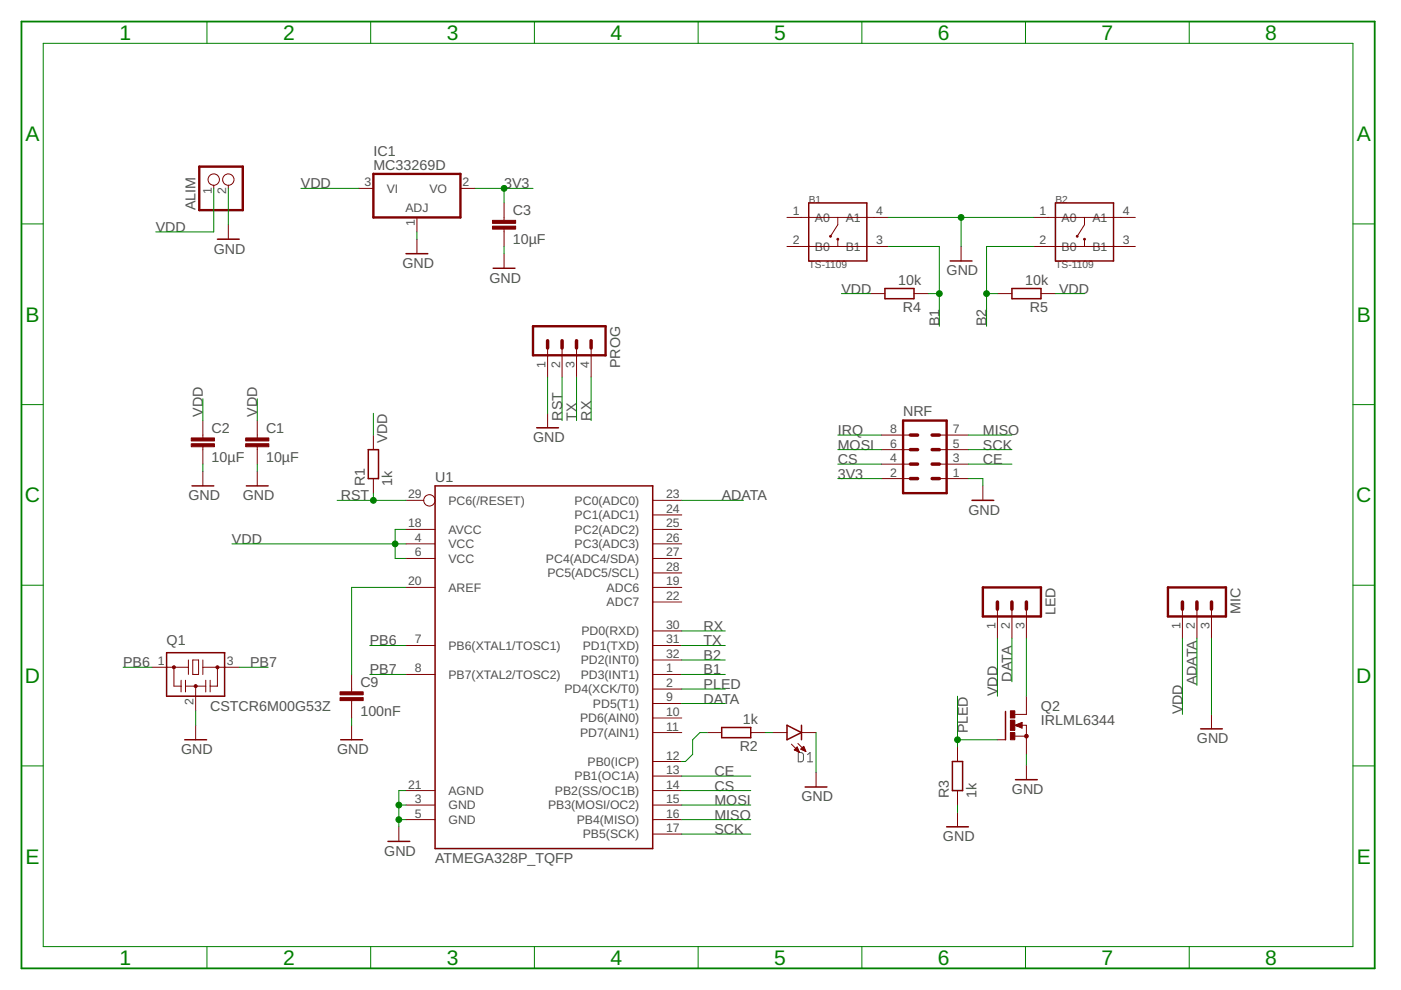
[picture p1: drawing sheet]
<svg xmlns="http://www.w3.org/2000/svg" width="297mm" height="210mm" viewBox="0 0 297 210" stroke-linecap="round" stroke-linejoin="round" font-family="sans-serif">
<path d="M169.2 159.6h.8l.3 .3v1.2l-.3 .4h-.8zM171.2 160l.5-.4v1.9M171.2 161.5h1.1" fill="none" stroke="#505050" stroke-width=".21"/>
<g fill="none" stroke="#800000" stroke-width=".32">
<path d="M46.1 50.7h4.6M86.1 53.8h4.6M104.6 56.9h4.6M171.5 43h12.3v12.3h-12.3zM201.5 55.3h4.6M223.8 43h12.3v12.3h-12.3zM187.6 61.2h6.2v2.1h-6.2zM214.5 61.2h6.2v2.1h-6.2zM78.1 95.3h2.1v6.2h-2.1zM113.8 90.7h4.6M40.7 103h4.6M52.2 103h4.7"/>
<path d="M92.2 103h46.2v76.9h-46.2zM206.1 106.1h4.6M35.3 138.4h12.3v9.2h-12.3zM39.2 156.8h4.6M72.2 156.8h4.7M153 154.2h6.2v2.2h-6.2zM166.9 153.8l3 1.5-3 1.5zM169.9 153.8v3M213.2 150.9v5.9M254.6 154.5h4.6M82.3 178.4h4.6M170.7 166.9h4.6"/>
<path d="M200.7 175.3h4.6M201.9 161.5h2.2v6.1h-2.2zM215.3 165.3h4.6"/>
</g>
<g fill="none" stroke="#800000" stroke-width=".21">
<path d="M45.3 39.3v.6M48.4 39.3v.6M76.1 39.9h3.1M97.6 39.9h3.1M48.4 47.6v3.1M88.4 46.1v3.1M88.4 50.7v3.1M106.9 43v3.7M106.9 48.6v3.7M106.9 53.8v3.1M166.9 46.1h21.5M166.9 52.3h21.5"/>
<path d="M177.6 46.1v1.5l-1.5 2.5M177.6 50.7v1.6M203.8 52.3v3M219.2 46.1h21.5M219.2 52.3h21.5M229.9 46.1v1.5l-1.5 2.5M229.9 50.7v1.6M116.1 73.8v6.1M119.2 73.8v6.1M122.2 73.8v6.1M125.3 73.8v6.1M184.6 62.3h3"/>
<path d="M193.8 62.3h3M211.5 62.3h3M220.7 62.3h3.1M43 89.2v3.7M43 94.7v3.7M43 99.9v3.1M54.5 89.2v3.7M54.5 94.7v3.7M54.5 99.9v3.1M79.2 92.2v3.1M116.1 87.6v3.1M186.9 98.4h6.1"/>
<path d="M186.9 95.3h6.1M186.9 92.2h6.1M199.2 98.4h6.1M199.2 95.3h6.1M199.2 92.2h6.1M79.2 101.5v3.1M86.1 115.3h6.1M86.1 118.4h6.1M86.1 112.2h6.1M86.1 106.1h3.8M138.4 115.3h6.1M138.4 118.4h6.1"/>
<path d="M138.4 112.2h6.1M138.4 109.2h6.1M138.4 106.1h6.1M186.9 101.5h6.1M199.2 101.5h6.1M208.4 103v3.1M39.9 139.9v3.1M40.9 139.9h1.2v3.1h-1.2zM43 139.9v3.1M86.1 136.9h6.1M86.1 124.5h6.1M138.4 136.9h6.1"/>
<path d="M138.4 124.5h6.1M138.4 139.9h6.1M138.4 133.8h6.1M138.4 127.6h6.1M138.4 121.5h6.1M211.5 129.2v6.1M214.5 129.2v6.1M217.6 129.2v6.1M250.7 129.2v6.1M253.8 129.2v6.1M256.9 129.2v6.1M32.3 141.5h7.6"/>
<path d="M36.9 141.5v4h1.5M38.4 144.2v2.5M39.3 145.5h4.3M39.3 144.2v2.5M41.5 145.5v5.2M41.5 153.8v3M43 141.5h7.7M43.6 144.2v2.5M44.6 144.2v2.5M46.1 141.5v4h-1.5M74.5 143v3.7M74.5 148.5v3.7"/>
<path d="M74.5 153.8v3M86.1 143h6.1M138.4 143h6.1M138.4 155.3h6.1M138.4 152.2h6.1M138.4 149.2h6.1M138.4 146.1h6.1M149.9 155.3h3.1M159.2 155.3h3M163.8 155.3h3.1M167.8 157.8l1.7 1.7M168.5 158.9h.7"/>
<path d="M168.5 159.1h.8M168.6 158.8h.6M168.8 158.6h.3M168.9 159.2h.5M169 158.5h.1M169 158.4l.5 1.1-1.1-.5zM169.2 157.6l1.7 1.7M169.2 159.4h.2M169.8 158.9l.6-.7 .5 1.1zM169.9 158.8h.7M169.9 155.3h3.1M169.9 158.9h.8"/>
<path d="M170 158.6h.6M170.2 158.5h.3M170.3 159.1h.5M170.3 158.3h.1M170.6 159.2h.2M203 158.4v3.1M211.5 156.8h1.7M215.2 156.1h2.4M215.2 153.8l1.5-.6v1.2zM216.6 153.8h1v6.1M217.6 147.6v3.9h-2.4M256.9 151.5v3"/>
<path d="M84.6 175.3v3.1M86.1 170.7h6.1M86.1 173.8h6.1M86.1 167.6h6.1M138.4 176.8h6.1M138.4 170.7h6.1M138.4 173.8h6.1M138.4 167.6h6.1M138.4 164.5h6.1M138.4 161.5h6.1M173 163.8v3.1M203 167.6v3.1"/>
<path d="M203 172.2v3.1M217.6 162.2v3.1"/>
<circle cx="45.3" cy="38.1" r="1.21"/>
<circle cx="48.4" cy="38.1" r="1.21"/>
<circle cx="91" cy="106.1" r="1.21"/>
</g>
<g fill="#800000" stroke="#800000" stroke-width=".21">
<circle cx="36.9" cy="141.5" r=".32"/>
<circle cx="46.1" cy="141.5" r=".32"/>
<circle cx="41.5" cy="145.5" r=".32"/>
<circle cx="217.6" cy="156.1" r=".39"/>
<circle cx="176.1" cy="50.1" r=".19"/>
<circle cx="177.6" cy="50.7" r=".19"/>
<circle cx="228.4" cy="50.1" r=".19"/>
<circle cx="229.9" cy="50.7" r=".19"/>
</g>
<g fill="#800000" stroke="#800000" stroke-width=".21">
<path d="M72.1 147.9h4.9v.6h-4.9z"/>
<path d="M72.1 146.7h4.9v.6h-4.9z"/>
<path d="M52.1 94.1h4.9v.6h-4.9z"/>
<path d="M52.1 92.9h4.9v.6h-4.9z"/>
<path d="M40.6 94.1h4.9v.6h-4.9z"/>
<path d="M40.6 92.9h4.9v.6h-4.9z"/>
<path d="M104.4 47.9h4.9v.7h-4.9z"/>
<path d="M104.4 46.7h4.9v.6h-4.9z"/>
<path d="M214.2 155.3h1v1.5h-1z"/>
<path d="M214.2 150.7h1v1.5h-1z"/>
<path d="M214.2 152.7h1v2.2h-1z"/>
</g>
<path d="M42.2 35.3h9.3v9.3h-9.3zM79.2 36.9h18.4v9.2h-18.4zM113 69.2h15.4v6.1h-15.4zM191.5 89.2h9.2v15.4h-9.2zM208.4 124.5h12.3v6.2h-12.3zM247.6 124.5h12.3v6.2h-12.3z" fill="none" stroke="#800000" stroke-width=".51"/>
<g fill="none" stroke="#800000" stroke-width=".74">
<path d="M116.1 72.2v1.6M119.2 72.2v1.6M122.2 72.2v1.6M125.3 72.2v1.6M193 95.3h1.5M193 98.4h1.5M193 92.2h1.5M197.6 95.3h1.6M197.6 98.4h1.6M197.6 92.2h1.6M193 101.5h1.5M197.6 101.5h1.6"/>
<path d="M211.5 127.6v1.6M214.5 127.6v1.6M217.6 127.6v1.6M250.7 127.6v1.6M253.8 127.6v1.6M256.9 127.6v1.6"/>
</g>
<path d="M216.6 153.5l-1.1 .3 1.1 .3v-.3h-.4" fill="none" stroke="#800000" stroke-width=".38"/>
<path d="M4.6 4.6h286.9v200.7h-286.9z" fill="none" stroke="#008000" stroke-width=".38"/>
<g fill="none" stroke="#008000" stroke-width=".21">
<path d="M9.2 9.2h277.7v191.5h-277.7zM43.9 4.6v4.6M78.6 4.6v4.6M113.3 4.6v4.6M148 4.6v4.6M182.7 4.6v4.6M217.4 4.6v4.6M252.1 4.6v4.6M45.3 39.9v9.3h-12.3M48.4 39.9v7.7M63.8 39.9h12.3M100.7 39.9h12.3"/>
<path d="M106.9 39.9v3.1M4.6 47.5h4.6M88.4 49.2v1.5M106.9 52.3v1.5M188.4 46.1h30.8M188.4 52.3h10.8v16.9M203.8 46.1v6.2M219.2 52.3h-10v16.9M286.9 47.5h4.6M116.1 79.9v7.7M119.2 79.9v9.3M122.2 79.9v9.3"/>
<path d="M125.3 79.9v9.3M178.4 62.3h6.2M196.8 62.3h2.4M209.2 62.3h2.3M223.8 62.3h6.1M4.6 85.8h4.6M43 84.6v4.6M43 98.4v1.5M54.5 84.6v4.6M54.5 98.4v1.5M79.2 87.6v4.6M177.6 92.2h9.3"/>
<path d="M177.6 95.3h9.3M177.6 98.4h9.3M205.3 92.2h9.2M205.3 95.3h9.2M205.3 98.4h9.2M286.9 85.8h4.6M49.2 115.3h36.9M71.5 106.1h14.6M79.2 104.6v1.5M86.1 112.2h-2.3v6.2h2.3M144.5 106.1h13.1M177.6 101.5h9.3"/>
<path d="M205.3 101.5h3.1v1.5M4.6 124.1h4.6M78.4 136.9h7.7M86.1 124.5h-11.6v18.5M144.5 136.9h9.3M144.5 133.8h9.3M144.5 139.9h9.3M211.5 135.3v12.3M214.5 135.3v9.2M217.6 135.3v12.3M250.7 135.3v16.2M253.8 135.3v10"/>
<path d="M256.9 135.3v16.2M286.9 124.1h4.6M26.1 141.5h6.2M41.5 150.7v3.1M50.7 141.5h6.2M74.5 152.2v1.6M78.4 143h7.7M144.5 143h9.3M144.5 149.2h9.3M144.5 146.1h9.3M149.9 155.3h-1.5l-1.5 1.5v3.1l-1.6 1.6h-.8M162.2 155.3h1.6"/>
<path d="M173 155.3v8.5M203 147.6v10.8M203 156.8h8.5M217.6 159.9v2.3M4.6 162.4h4.6M84.6 173.8h1.5M84.6 170.7h1.5M86.1 167.6h-1.5v7.7M144.5 167.6h14.7M144.5 173.8h14.7M144.5 170.7h14.7M144.5 176.8h14.7"/>
<path d="M144.5 164.5h14.7M203 170.7v1.5M286.9 162.4h4.6M43.9 200.7v4.6M78.6 200.7v4.6M113.3 200.7v4.6M148 200.7v4.6M182.7 200.7v4.6M217.4 200.7v4.6M252.1 200.7v4.6"/>
</g>
<g fill="#008000" stroke="#008000" stroke-width=".21">
<circle cx="83.8" cy="115.3" r=".61"/>
<circle cx="84.6" cy="173.8" r=".61"/>
<circle cx="84.6" cy="170.7" r=".61"/>
<circle cx="203.8" cy="46.1" r=".61"/>
<circle cx="79.2" cy="106.1" r=".61"/>
<circle cx="106.9" cy="39.9" r=".61"/>
<circle cx="203" cy="156.8" r=".61"/>
<circle cx="199.2" cy="62.3" r=".61"/>
<circle cx="209.2" cy="62.3" r=".61"/>
</g>
<g font-size="4.5" fill="#008000">
<text x="25.3" y="8.4">1</text>
<text x="60" y="8.4">2</text>
<text x="94.7" y="8.4">3</text>
<text x="129.4" y="8.4">4</text>
<text x="164.1" y="8.4">5</text>
<text x="198.8" y="8.4">6</text>
<text x="233.6" y="8.4">7</text>
<text x="268.3" y="8.4">8</text>
<text x="5.4" y="29.9">A</text>
<text x="287.7" y="29.9">A</text>
<text x="5.4" y="68.2">B</text>
<text x="287.7" y="68.2">B</text>
<text x="5.3" y="106.5">C</text>
<text x="287.6" y="106.5">C</text>
<text x="5.3" y="144.8">D</text>
<text x="287.6" y="144.8">D</text>
<text x="5.4" y="183.1">E</text>
<text x="287.7" y="183.1">E</text>
<text x="25.3" y="204.6">1</text>
<text x="60" y="204.6">2</text>
<text x="94.7" y="204.6">3</text>
<text x="129.4" y="204.6">4</text>
<text x="164.1" y="204.6">5</text>
<text x="198.8" y="204.6">6</text>
<text x="233.6" y="204.6">7</text>
<text x="268.3" y="204.6">8</text>
</g>
<g font-size="3" fill="#505050">
<text x="79.2" y="33">IC1</text>
<text x="63.8" y="39.9">VDD</text>
<text x="79.2" y="36.1">MC33269D</text>
<text x="106.9" y="39.9">3V3</text>
<text x="41.5" y="44.6" transform="rotate(-90 41.5 44.6)">ALIM</text>
<text x="108.7" y="45.6">C3</text>
<text x="33" y="49.2">VDD</text>
<text x="45.3" y="53.8">GND</text>
<text x="108.7" y="51.8">10µF</text>
<text x="85.3" y="56.9">GND</text>
<text x="103.8" y="59.9">GND</text>
<text x="200.7" y="58.4">GND</text>
<text x="178.4" y="62.3">VDD</text>
<text x="190.4" y="60.4">10k</text>
<text x="217.3" y="60.4">10k</text>
<text x="224.5" y="62.3">VDD</text>
<text x="191.4" y="66.2">R4</text>
<text x="199.2" y="69.2" transform="rotate(-90 199.2 69.2)">B1</text>
<text x="209.2" y="69.2" transform="rotate(-90 209.2 69.2)">B2</text>
<text x="218.4" y="66.2">R5</text>
<text x="131.5" y="78.1" transform="rotate(-90 131.5 78.1)">PROG</text>
<text x="43" y="88.4" transform="rotate(-90 43 88.4)">VDD</text>
<text x="54.6" y="88.4" transform="rotate(-90 54.6 88.4)">VDD</text>
<text x="119.2" y="89.2" transform="rotate(-90 119.2 89.2)">RST</text>
<text x="122.2" y="89.2" transform="rotate(-90 122.2 89.2)">TX</text>
<text x="125.3" y="89.2" transform="rotate(-90 125.3 89.2)">RX</text>
<text x="191.5" y="88.2">NRF</text>
<text x="44.9" y="91.8">C2</text>
<text x="56.4" y="91.8">C1</text>
<text x="82.1" y="94" transform="rotate(-90 82.1 94)">VDD</text>
<text x="113" y="93.8">GND</text>
<text x="177.6" y="95.3">MOSI</text>
<text x="177.6" y="92.2">IRQ</text>
<text x="208.4" y="92.2">MISO</text>
<text x="208.4" y="95.3">SCK</text>
<text x="44.9" y="97.9">10µF</text>
<text x="56.4" y="97.9">10µF</text>
<text x="177.6" y="98.4">CS</text>
<text x="177.6" y="101.5">3V3</text>
<text x="208.4" y="98.4">CE</text>
<text x="39.9" y="106.1">GND</text>
<text x="51.5" y="106.1">GND</text>
<text x="72.2" y="106.1">RST</text>
<text x="77.4" y="103" transform="rotate(-90 77.4 103)">R1</text>
<text x="83.2" y="103" transform="rotate(-90 83.2 103)">1k</text>
<text x="92.2" y="102.1">U1</text>
<text x="153" y="106.1">ADATA</text>
<text x="205.3" y="109.2">GND</text>
<text x="49.2" y="115.3">VDD</text>
<text x="223.8" y="130.4" transform="rotate(-90 223.8 130.4)">LED</text>
<text x="263" y="130.1" transform="rotate(-90 263 130.1)">MIC</text>
<text x="35.3" y="136.9">Q1</text>
<text x="78.4" y="136.9">PB6</text>
<text x="149.2" y="133.8">RX</text>
<text x="149.2" y="136.9">TX</text>
<text x="26.1" y="141.5">PB6</text>
<text x="53" y="141.5">PB7</text>
<text x="78.4" y="143">PB7</text>
<text x="149.2" y="143">B1</text>
<text x="149.2" y="139.9">B2</text>
<text x="76.4" y="145.6">C9</text>
<text x="149.2" y="149.2">DATA</text>
<text x="149.2" y="146.1">PLED</text>
<text x="211.5" y="147.6" transform="rotate(-90 211.5 147.6)">VDD</text>
<text x="214.5" y="144.5" transform="rotate(-90 214.5 144.5)">DATA</text>
<text x="253.8" y="145.3" transform="rotate(-90 253.8 145.3)">ADATA</text>
<text x="44.6" y="150.7">CSTCR6M00G53Z</text>
<text x="76.4" y="151.8">100nF</text>
<text x="157.5" y="153.5">1k</text>
<text x="205.2" y="155.5" transform="rotate(-90 205.2 155.5)">PLED</text>
<text x="220.7" y="153.8">IRLML6344</text>
<text x="220.7" y="150.7">Q2</text>
<text x="250.7" y="151.5" transform="rotate(-90 250.7 151.5)">VDD</text>
<text x="38.4" y="159.9">GND</text>
<text x="71.5" y="159.9">GND</text>
<text x="156.8" y="159.3">R2</text>
<text x="253.8" y="157.6">GND</text>
<text x="151.5" y="164.5">CE</text>
<text x="151.5" y="167.6">CS</text>
<text x="151.5" y="173.8">MISO</text>
<text x="151.5" y="170.7">MOSI</text>
<text x="169.9" y="169.9">GND</text>
<text x="201.2" y="169.2" transform="rotate(-90 201.2 169.2)">R3</text>
<text x="207" y="169.2" transform="rotate(-90 207 169.2)">1k</text>
<text x="214.5" y="168.4">GND</text>
<text x="151.5" y="176.8">SCK</text>
<text x="199.9" y="178.4">GND</text>
<text x="81.5" y="181.5">GND</text>
<text x="92.2" y="183">ATMEGA328P_TQFP</text>
</g>
<g font-size="2.6" fill="#505050">
<text x="44.9" y="41.1" transform="rotate(-90 44.9 41.1)">1</text>
<text x="48" y="41.1" transform="rotate(-90 48 41.1)">2</text>
<text x="77.3" y="39.5">3</text>
<text x="82" y="40.9">VI</text>
<text x="91" y="40.9">VO</text>
<text x="98.1" y="39.5">2</text>
<text x="85.9" y="44.9">ADJ</text>
<text x="88" y="48" transform="rotate(-90 88 48)">1</text>
<text x="168.1" y="45.7">1</text>
<text x="172.8" y="47">A0</text>
<text x="179.3" y="47">A1</text>
<text x="185.7" y="45.7">4</text>
<text x="220.4" y="45.7">1</text>
<text x="225.1" y="47">A0</text>
<text x="231.6" y="47">A1</text>
<text x="238.1" y="45.7">4</text>
<text x="168.1" y="51.8">2</text>
<text x="172.8" y="53.2">B0</text>
<text x="179.3" y="53.2">B1</text>
<text x="185.7" y="51.8">3</text>
<text x="220.4" y="51.8">2</text>
<text x="225.1" y="53.2">B0</text>
<text x="231.6" y="53.2">B1</text>
<text x="238.1" y="51.8">3</text>
<text x="115.7" y="78.1" transform="rotate(-90 115.7 78.1)">1</text>
<text x="118.7" y="78.1" transform="rotate(-90 118.7 78.1)">2</text>
<text x="121.8" y="78.1" transform="rotate(-90 121.8 78.1)">3</text>
<text x="124.9" y="78.1" transform="rotate(-90 124.9 78.1)">4</text>
<text x="188.7" y="94.9">6</text>
<text x="188.7" y="91.8">8</text>
<text x="202" y="94.9">5</text>
<text x="202" y="91.8">7</text>
<text x="188.7" y="101">2</text>
<text x="188.7" y="98">4</text>
<text x="202" y="101">1</text>
<text x="202" y="98">3</text>
<text x="86.5" y="105.7">29</text>
<text x="95.1" y="107">PC6(/RESET)</text>
<text x="121.8" y="107">PC0(ADC0)</text>
<text x="141.2" y="105.7">23</text>
<text x="86.5" y="111.8">18</text>
<text x="95.1" y="113.2">AVCC</text>
<text x="121.8" y="113.2">PC2(ADC2)</text>
<text x="121.8" y="110.1">PC1(ADC1)</text>
<text x="141.2" y="111.8">25</text>
<text x="141.2" y="108.7">24</text>
<text x="88" y="114.9">4</text>
<text x="88" y="118">6</text>
<text x="95.1" y="116.2">VCC</text>
<text x="95.1" y="119.3">VCC</text>
<text x="115.8" y="119.3">PC4(ADC4/SDA)</text>
<text x="121.8" y="116.2">PC3(ADC3)</text>
<text x="141.2" y="118">27</text>
<text x="141.2" y="114.9">26</text>
<text x="86.5" y="124.1">20</text>
<text x="95.1" y="125.5">AREF</text>
<text x="116.1" y="122.4">PC5(ADC5/SCL)</text>
<text x="128.6" y="125.5">ADC6</text>
<text x="141.2" y="124.1">19</text>
<text x="141.2" y="121">28</text>
<text x="128.6" y="128.5">ADC7</text>
<text x="141.2" y="127.2">22</text>
<text x="88" y="136.4">7</text>
<text x="95.1" y="137.8">PB6(XTAL1/TOSC1)</text>
<text x="123.3" y="134.7">PD0(RXD)</text>
<text x="123.5" y="137.8">PD1(TXD)</text>
<text x="141.2" y="136.4">31</text>
<text x="141.2" y="133.3">30</text>
<text x="211" y="133.4" transform="rotate(-90 211 133.4)">1</text>
<text x="214.1" y="133.4" transform="rotate(-90 214.1 133.4)">2</text>
<text x="217.2" y="133.4" transform="rotate(-90 217.2 133.4)">3</text>
<text x="250.3" y="133.4" transform="rotate(-90 250.3 133.4)">1</text>
<text x="253.3" y="133.4" transform="rotate(-90 253.3 133.4)">2</text>
<text x="256.4" y="133.4" transform="rotate(-90 256.4 133.4)">3</text>
<text x="33.5" y="141">1</text>
<text x="48.1" y="141">3</text>
<text x="88" y="142.6">8</text>
<text x="95.1" y="143.9">PB7(XTAL2/TOSC2)</text>
<text x="123.1" y="143.9">PD3(INT1)</text>
<text x="123.1" y="140.9">PD2(INT0)</text>
<text x="141.2" y="142.6">1</text>
<text x="141.2" y="139.5">32</text>
<text x="41" y="149.5" transform="rotate(-90 41 149.5)">2</text>
<text x="119.7" y="147">PD4(XCK/T0)</text>
<text x="141.2" y="148.7">9</text>
<text x="141.2" y="145.7">2</text>
<text x="123" y="153.2">PD6(AIN0)</text>
<text x="125.7" y="150.1">PD5(T1)</text>
<text x="141.2" y="154.9">11</text>
<text x="141.2" y="151.8">10</text>
<text x="123" y="156.2">PD7(AIN1)</text>
<text x="141.2" y="161">12</text>
<text x="86.5" y="167.2">21</text>
<text x="121.8" y="165.5">PB1(OC1A)</text>
<text x="124.6" y="162.4">PB0(ICP)</text>
<text x="141.2" y="167.2">14</text>
<text x="141.2" y="164.1">13</text>
<text x="88" y="170.3">3</text>
<text x="88" y="173.3">5</text>
<text x="95.1" y="171.6">GND</text>
<text x="95.1" y="168.5">AGND</text>
<text x="116.2" y="171.6">PB3(MOSI/OC2)</text>
<text x="117.6" y="168.5">PB2(SS/OC1B)</text>
<text x="141.2" y="173.3">16</text>
<text x="141.2" y="170.3">15</text>
<text x="95.1" y="174.7">GND</text>
<text x="122.3" y="174.7">PB4(MISO)</text>
<text x="123.6" y="177.8">PB5(SCK)</text>
<text x="141.2" y="176.4">17</text>
</g>
<g font-size="2.2" fill="#505050">
<text x="171.5" y="43">B1</text>
<text x="223.8" y="43">B2</text>
<text x="171.5" y="56.9">TS-1109</text>
<text x="223.8" y="56.9">TS-1109</text>
</g>
</svg>
